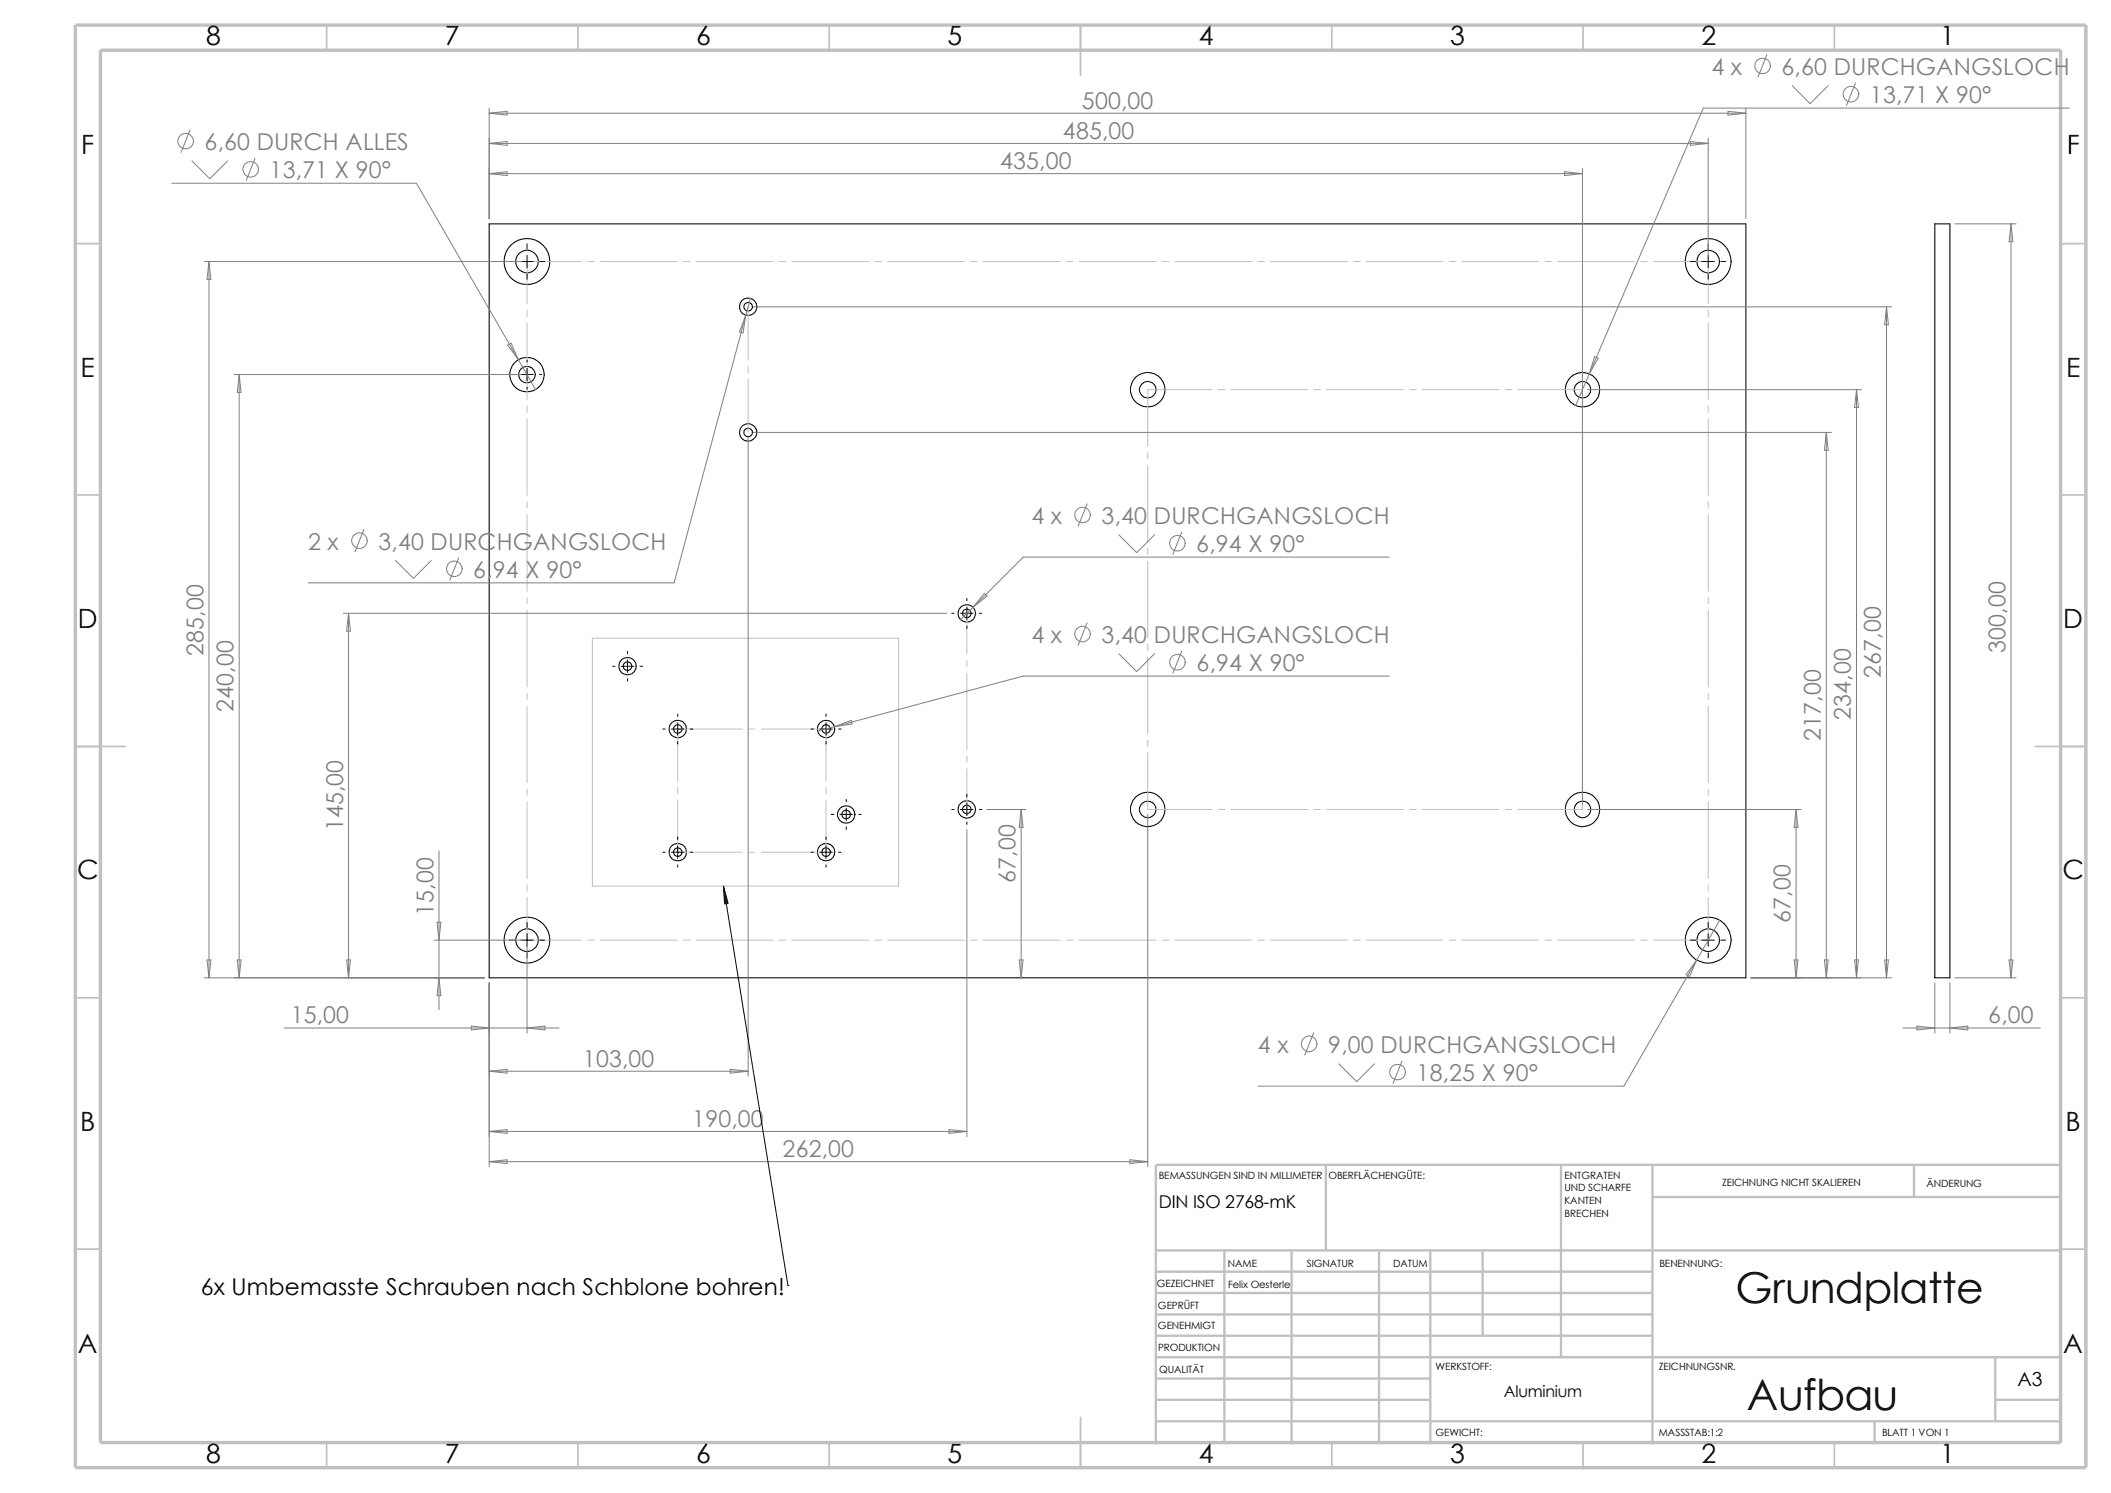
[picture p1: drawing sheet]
<svg xmlns="http://www.w3.org/2000/svg" width="420mm" height="297mm" viewBox="0 0 420 297" stroke-linecap="round" stroke-linejoin="round" font-family="sans-serif">
<g fill="none" stroke="#c0c0c0" stroke-width=".34">
<path d="M65 5v5M115 5v5M165 5v5M215 5v10M265 5v5M315 5v5M365 5v5M15 48.5h5M410 48.5h5M15 98.5h5M410 98.5h5M15 148.5h10"/>
<path d="M405 148.5h10M15 198.5h5M410 198.5h5M15 248.5h5M410 248.5h5M65 287v5M115 287v5M165 287v5M215 282v10M265 287v5M315 287v5M365 287v5"/>
</g>
<g fill="none" stroke="#c0c0c0" stroke-width=".47">
<path d="M263.8 231.7v17.1M310.6 231.7v38.3M328.8 231.7v55.3M328.8 238.1h81.2M380.8 231.7v6.4M410 231.7h-180v55.3M230 248.8h180M230 257.2h98.8M230 253h98.8M243.6 248.8v38.2M257 248.8v38.2M274.4 248.8v38.2"/>
<path d="M284.6 248.8v38.2M295 248.8v16.9M230 265.7h98.8M230 261.5h98.8M230 278.5h54.6M230 274.2h54.6M230 270h180M397 278.5h13M397 270v12.7M230 282.7h180M373 282.7v4.3"/>
</g>
<path d="M15 5h400v287h-400zM20 10h390v277h-390z" fill="none" stroke="#c0c0c0" stroke-width=".68" stroke-linecap="butt"/>
<g fill="none" stroke="#000" stroke-width=".21">
<path d="M97.3 44.5h250v150h-250zM384.9 44.5h3v150h-3z"/>
<circle cx="104.8" cy="52" r="4.6"/>
<circle cx="104.9" cy="52" r="2.24"/>
<circle cx="339.8" cy="52" r="4.6"/>
<circle cx="339.9" cy="52" r="2.24"/>
<circle cx="104.8" cy="74.5" r="3.4"/>
<circle cx="104.9" cy="74.5" r="1.65"/>
<circle cx="148.8" cy="61" r="1.74"/>
<circle cx="148.8" cy="61" r=".85"/>
<circle cx="228.3" cy="77.5" r="3.4"/>
<circle cx="228.4" cy="77.5" r="1.64"/>
<circle cx="314.8" cy="77.5" r="3.4"/>
<circle cx="314.8" cy="77.5" r="1.64"/>
<circle cx="148.8" cy="86" r="1.73"/>
<circle cx="148.9" cy="86" r=".84"/>
<circle cx="124.8" cy="132.5" r=".85"/>
<circle cx="124.8" cy="132.5" r="1.74"/>
<circle cx="192.3" cy="122" r=".86"/>
<circle cx="192.4" cy="122" r="1.74"/>
<circle cx="134.8" cy="145" r="1.74"/>
<circle cx="134.8" cy="145" r=".85"/>
<circle cx="164.3" cy="145" r=".85"/>
<circle cx="164.3" cy="145" r="1.74"/>
<circle cx="134.8" cy="169.5" r="1.74"/>
<circle cx="134.8" cy="169.5" r=".85"/>
<circle cx="164.3" cy="169.5" r=".85"/>
<circle cx="164.3" cy="169.5" r="1.74"/>
<circle cx="168.3" cy="162" r=".86"/>
<circle cx="168.4" cy="162" r="1.74"/>
<circle cx="192.3" cy="161" r=".86"/>
<circle cx="192.4" cy="161" r="1.74"/>
<circle cx="228.3" cy="161" r="3.4"/>
<circle cx="228.4" cy="161" r="1.64"/>
<circle cx="314.8" cy="161" r="3.4"/>
<circle cx="314.8" cy="161" r="1.64"/>
<circle cx="104.8" cy="187" r="4.6"/>
<circle cx="104.9" cy="187" r="2.24"/>
<circle cx="339.8" cy="187" r="4.6"/>
<circle cx="339.9" cy="187" r="2.24"/>
</g>
<g fill="none" stroke="#c0c0c0" stroke-width=".2">
<path d="M115.7 52h-10.8v8.5M116.9 52h1.3M119.5 52h15.2M136 52h1.2M138.5 52h15.3M155 52h1.3M157.6 52h15.2M174.1 52h1.2M176.6 52h15.3M193.1 52h1.3M195.7 52h15.2M212.2 52h1.2"/>
<path d="M214.7 52h15.3M231.2 52h1.3M233.8 52h15.2M250.3 52h1.2M252.8 52h15.3M269.3 52h1.3M271.9 52h15.2M288.4 52h1.2M290.9 52h15.3M307.4 52h1.3M310 52h15.2M326.5 52h1.2"/>
<path d="M329 52h10.9v8.5M104.9 61.7v1.3M104.9 64.3v15.2M148.8 61v10.6M148.8 72.9v1.3M148.8 75.4v10.6M241.1 77.5h-12.8v11.3M242.4 77.5h1.2M244.9 77.5h15.2M261.4 77.5h1.3M263.9 77.5h15.3M280.5 77.5h1.2"/>
<path d="M283 77.5h15.2M299.5 77.5h1.3M302 77.5h12.8v11.3M339.9 61.7v1.3M339.9 64.3v15.2M104.9 80.8v1.2M104.9 83.3v15.3M104.9 99.8v1.3M228.3 90v1.3M228.3 92.6v15.2M314.8 90v1.3M314.8 92.6v15.2"/>
<path d="M339.9 80.8v1.2M339.9 83.3v15.3M339.9 99.8v1.3M104.9 102.4v15.2M104.9 118.9v1.2M228.3 109.1v1.3M228.3 111.6v15.3M314.8 109.1v1.3M314.8 111.6v15.3M339.9 102.4v15.2M339.9 118.9v1.2M104.9 121.4v15.3"/>
<path d="M104.9 137.9v1.3M117.9 127h60.9v49.3h-60.9zM192.4 122v8.1M192.4 131.4v1.2M192.4 133.9v15.2M228.3 128.1v1.3M228.3 130.7v15.2M314.8 128.1v1.3M314.8 130.7v15.2M339.9 121.4v15.3M339.9 137.9v1.3M104.9 140.5v15.2"/>
<path d="M104.9 157v1.2M104.9 159.5v15.3M134.8 156.6v1.3M134.8 159.2v10.3h12.9M147.7 145h-12.9v10.4M148.9 145h1.3M151.5 145h12.8v10.4M164.3 159.2v10.3h-12.8M164.3 156.6v1.3M192.4 150.4v1.3M192.4 153v8M228.3 147.2v1.3"/>
<path d="M228.3 149.7v11.3h12.8M314.8 149.7v11.3h-12.8M314.8 147.2v1.3M339.9 140.5v15.2M339.9 157v1.2M339.9 159.5v15.3M104.9 176v1.3M104.9 178.6v8.4h10.8M148.9 169.5h1.3M242.4 161h1.2M244.9 161h15.2M261.4 161h1.3"/>
<path d="M263.9 161h15.3M280.5 161h1.2M283 161h15.2M299.5 161h1.3M339.9 178.6v8.4h-10.9M339.9 176v1.3M116.9 187h1.3M119.5 187h15.2M136 187h1.2M138.5 187h15.3M155 187h1.3M157.6 187h15.2"/>
<path d="M174.1 187h1.2M176.6 187h15.3M193.1 187h1.3M195.7 187h15.2M212.2 187h1.2M214.7 187h15.3M231.2 187h1.3M233.8 187h15.2M250.3 187h1.2M252.8 187h15.3M269.3 187h1.3M271.9 187h15.2"/>
<path d="M288.4 187h1.2M290.9 187h15.3M307.4 187h1.3M310 187h15.2M326.5 187h1.2"/>
</g>
<g fill="none" stroke="#000" stroke-width=".2">
<path d="M101.3 52h1.1M103.6 52h2.5M104.9 48.5v1M104.9 50.8v2.5M104.9 54.5v1M107.4 52h.9M336.3 52h1.1M338.6 52h2.5M339.9 48.5v1M339.9 50.8v2.5M339.9 54.5v1M342.3 52h1"/>
<path d="M101.9 74.5h.5M103.6 74.5h2.5M104.9 71.6v.4M104.9 73.3v2.5M104.9 77v.4M107.4 74.5h.3M192.4 119v.5M121.9 132.5h.4M123.6 132.5h2.5M124.8 129.5v.5M124.8 131.3v2.5M124.8 135v.5"/>
<path d="M127.3 132.5h.5M189.4 122h.4M191.1 122h2.5M192.4 120.8v2.5M192.4 124.5v.5M194.9 122h.4M131.9 145h.4M133.6 145h2.5M134.8 142v.5M134.8 143.8v2.5M134.8 147.5v.5M137.3 145h.5"/>
<path d="M161.4 145h.4M163.1 145h2.5M164.3 142v.5M164.3 143.8v2.5M164.3 147.5v.5M166.8 145h.5M168.4 159v.5M192.4 158v.5M192.4 159.8v2.5M131.9 169.5h.4M133.6 169.5h2.5M134.8 166.5v.5"/>
<path d="M134.8 168.3v2.5M134.8 172v.5M137.3 169.5h.5M143.9 176.3l12.9 79.4M161.4 169.5h.4M163.1 169.5h2.5M164.3 166.5v.5M164.3 168.3v2.5M164.3 172v.5M165.4 162h.5M166.8 169.5h.5M167.1 162h2.5"/>
<path d="M168.4 160.8v2.5M168.4 164.5v.5M170.9 162h.4M189.4 161h.4M191.1 161h2.5M192.4 163.5v.5M194.9 161h.4M101.3 187h1.1M103.6 187h2.5M104.9 183.5v1M104.9 185.8v2.5M104.9 189.5v1"/>
<path d="M107.4 187h.9M336.3 187h1.1M338.6 187h2.5M339.9 183.5v1M339.9 185.8v2.5M339.9 189.5v1M342.3 187h1M156.8 255.7h.1"/>
</g>
<g fill="none" stroke="#808080" stroke-width=".2">
<path d="M351.5 10.9l-1.7 4.4M356.6 17.1l3.5 3.5 3.6-3.5M369.1 16.5l-1.7 4.5M34.2 36.4h48.6l23.8 41.1M37.8 25.9l-1.8 4.4M38.2 32l3.5 3.6 3.6-3.6M50.8 31.5l-1.8 4.4M97.3 34.5h217.5M97.3 22.5l3.6-.4v.8zM97.3 28.5l3.6-.3v.7zM97.3 34.5l3.6-.3v.7zM97.3 21.5v22"/>
<path d="M97.3 22.5h250M97.3 28.5h242.6M311.3 34.2l3.5 .3-3.5 .4zM314.8 33.5v126.5M336.3 28.2l3.6 .3-3.6 .4zM339.9 27.5v23.5M343.8 22.1l3.5 .4-3.5 .4zM347.3 21.5v22M411.7 21.5h-72.8l-25.4 59.2M40.6 52h63.2M41.6 52v142.5M41.6 52l.4 3.6h-.8z"/>
<path d="M149.3 59.4l-.9 3.3M388.9 44.5h12.2M400.1 44.5v150M400.1 44.5l.4 3.6h-.8zM46.6 74.5h57.2M47.6 74.5v120M47.6 74.5l.4 3.6h-.8zM101 68.7l.7-.4 1.4 3.2zM148.4 62.7l-.6 3.6-.7-.3zM148.4 62.7l-14.3 53.3h-72.8M149.9 61h226.4M315.8 77.5h54.5"/>
<path d="M317.2 71l.8 .2-1.8 3.2zM369.4 77.5v117M369.4 77.5l.3 3.6h-.7zM375.3 61l.4 3.6h-.8zM375.3 61v133.5M148.8 87v127.1M149.9 86h214.5M363.3 86l.4 3.6h-.7zM363.3 86v108.5M72.4 105.3l-1.8 4.5M78.7 111.5l3.6 3.6 3.5-3.6M91.3 111l-1.8 4.4"/>
<path d="M195.8 118l.6 .6-2.8 2.2zM216.3 100.2l-1.8 4.5M222.6 106.4l3.5 3.5 3.6-3.5M235.1 105.8l-1.8 4.5M276.4 110.8h-72.8l-10 10M68.3 122h120M69.3 122l.4 3.6h-.7zM69.3 122v72.5M193.6 120.8l-2.5 2.4M216.3 123.9l-1.8 4.5M222.6 130l3.5 3.6 3.6-3.6M235.1 129.5l-1.8 4.4"/>
<path d="M276.4 134.5h-72.8l-40.9 11M166 144.6l3.4-1.3 .1 .7zM87.3 169.2v31.7M192.4 165v61.1M196.3 161h7.8M203.2 161l.3 3.6h-.7zM203.2 161v33.5M228.3 162v70.1M315.8 161h42.6M357.3 161l.4 3.6h-.7zM357.3 161v33.5M40.6 194.5h55.8"/>
<path d="M41.2 191h.8l-.4 3.5zM47.2 191h.8l-.4 3.5zM69 191h.7l-.4 3.5zM86.4 187h17.4M87 183.5h.7l-.4 3.5zM87.3 194.5l.4 3.6h-.7zM97.3 195.5v36.6M104.9 188v17.5M202.8 191h.7l-.3 3.5zM337.6 191l-14.5 25.1h-72.8M337.6 191l-1.5 3.3-.7-.4zM342.1 183.1l-4.5 7.9"/>
<path d="M348.4 194.5h27.9M357 191h.7l-.4 3.5zM363 191h.7l-.4 3.5zM369 191h.7l-.3 3.5zM374.9 191h.8l-.4 3.5zM384.9 195.5v10M387.9 195.5v10M388.9 194.5h12.2M399.7 191h.8l-.4 3.5zM56.6 204.5h54.6M93.8 204.1l3.5 .4-3.5 .4zM97.3 213.1l3.6-.4v.8z"/>
<path d="M97.3 213.1h51.5M104.9 204.5l3.5-.4v.8zM145.3 212.7l3.5 .4-3.5 .4zM261.4 205.4l-1.8 4.5M266.4 211.6l3.5 3.6 3.6-3.6M278.9 211.1l-1.7 4.4M378.6 204.5h27.3M381.4 204.1l3.5 .4-3.5 .4zM387.9 204.5l3.6-.4v.8zM97.3 225.1l3.6-.4v.8zM97.3 231.1l3.6-.4v.8zM97.3 225.1h95.1"/>
<path d="M97.3 231.1h131M188.8 224.7l3.6 .4-3.6 .4zM224.8 230.7l3.5 .4-3.5 .4z"/>
<circle cx="350.7" cy="13.1" r="1.56"/>
<circle cx="368.3" cy="18.7" r="1.56"/>
<circle cx="36.9" cy="28.1" r="1.56"/>
<circle cx="49.9" cy="33.7" r="1.56"/>
<circle cx="71.5" cy="107.5" r="1.55"/>
<circle cx="90.4" cy="113.2" r="1.56"/>
<circle cx="215.4" cy="102.4" r="1.56"/>
<circle cx="234.2" cy="108.1" r="1.56"/>
<circle cx="215.4" cy="126.1" r="1.55"/>
<circle cx="234.2" cy="131.7" r="1.56"/>
<circle cx="260.5" cy="207.7" r="1.55"/>
<circle cx="278.1" cy="213.3" r="1.56"/>
</g>
<path d="M143.9 176.3l1 3.4-.8 .1z" fill="#000" stroke="#000" stroke-width=".2"/>
<g font-size="8.5">
<text x="345.3" y="259.2">Grundplatte</text>
<text x="347.5" y="280.6">Aufbau</text>
</g>
<g font-size="5.3">
<text x="41" y="9">8</text>
<text x="88.5" y="9">7</text>
<text x="138.5" y="9">6</text>
<text x="188.5" y="9">5</text>
<text x="238.5" y="9">4</text>
<text x="288.5" y="9">3</text>
<text x="338.5" y="9">2</text>
<text x="386" y="9">1</text>
<text x="16.2" y="30.7">F</text>
<text x="411.2" y="30.7">F</text>
<text x="16" y="75">E</text>
<text x="411" y="75">E</text>
<text x="15.5" y="125">D</text>
<text x="410.5" y="125">D</text>
<text x="15.3" y="175">C</text>
<text x="410.3" y="175">C</text>
<text x="16" y="225">B</text>
<text x="411" y="225">B</text>
<text x="15.5" y="269.2">A</text>
<text x="410.5" y="269.2">A</text>
<text x="41" y="291">8</text>
<text x="88.5" y="291">7</text>
<text x="138.5" y="291">6</text>
<text x="188.5" y="291">5</text>
<text x="238.5" y="291">4</text>
<text x="288.5" y="291">3</text>
<text x="338.5" y="291">2</text>
<text x="386" y="291">1</text>
</g>
<g font-size="4.6" fill="#808080">
<text x="340.5" y="14.9">4 x</text>
<text x="354.4" y="14.9">6,60 DURCHGANGSLOCH</text>
<text x="215.2" y="21.6">500,00</text>
<text x="372" y="20.5">13,71 X 90°</text>
<text x="40.7" y="29.9">6,60 DURCH ALLES</text>
<text x="211.5" y="27.6">485,00</text>
<text x="53.6" y="35.5">13,71 X 90°</text>
<text x="199" y="33.6">435,00</text>
<text x="205.2" y="104.3">4 x</text>
<text x="219.2" y="104.3">3,40 DURCHGANGSLOCH</text>
<text x="61.3" y="109.3">2 x</text>
<text x="75.3" y="109.3">3,40 DURCHGANGSLOCH</text>
<text x="238" y="109.9">6,94 X 90°</text>
<text x="94.2" y="114.9">6,94 X 90°</text>
<text x="40.5" y="130.4" transform="rotate(-90 40.5 130.4)">285,00</text>
<text x="205.2" y="127.9">4 x</text>
<text x="219.2" y="127.9">3,40 DURCHGANGSLOCH</text>
<text x="399" y="129.9" transform="rotate(-90 399 129.9)">300,00</text>
<text x="238" y="133.5">6,94 X 90°</text>
<text x="374.2" y="134.9" transform="rotate(-90 374.2 134.9)">267,00</text>
<text x="46.5" y="141.6" transform="rotate(-90 46.5 141.6)">240,00</text>
<text x="368.3" y="143.1" transform="rotate(-90 368.3 143.1)">234,00</text>
<text x="362.2" y="147.4" transform="rotate(-90 362.2 147.4)">217,00</text>
<text x="68.2" y="165.4" transform="rotate(-90 68.2 165.4)">145,00</text>
<text x="202.1" y="175.6" transform="rotate(-90 202.1 175.6)">67,00</text>
<text x="86.2" y="182.2" transform="rotate(-90 86.2 182.2)">15,00</text>
<text x="356.2" y="183.6" transform="rotate(-90 356.2 183.6)">67,00</text>
<text x="57.8" y="203.6">15,00</text>
<text x="395.6" y="203.6">6,00</text>
<text x="250.3" y="209.5">4 x</text>
<text x="264.3" y="209.5">9,00 DURCHGANGSLOCH</text>
<text x="116" y="212.2">103,00</text>
<text x="281.8" y="215.1">18,25 X 90°</text>
<text x="137.7" y="224.2">190,00</text>
<text x="155.7" y="230.2">262,00</text>
</g>
<text font-size="4.6" x="40" y="257.6">6x Umbemasste Schrauben nach Schblone bohren!</text>
<text font-size="3.9" x="401.4" y="275.6">A3</text>
<text font-size="3.5" x="230.5" y="240.3">DIN ISO 2768-mK</text>
<text font-size="3.2" x="299.2" y="277.9">Aluminium</text>
<g font-size="2">
<text x="230.5" y="234.6">BEMASSUNGEN SIND IN MILLIMETER</text>
<text x="264.3" y="234.6">OBERFLÄCHENGÜTE:</text>
<text x="311.3" y="239.5">KANTEN</text>
<text x="311.3" y="234.5">ENTGRATEN</text>
<text x="311.3" y="237">UND SCHARFE</text>
<text x="342.6" y="236">ZEICHNUNG NICHT SKALIEREN</text>
<text x="383.3" y="236.2">ÄNDERUNG</text>
<text x="311.3" y="242">BRECHEN</text>
<text x="260" y="252">SIGNATUR</text>
<text x="277.2" y="252">DATUM</text>
<text x="330.2" y="252">BENENNUNG:</text>
<text x="230.2" y="256.1">GEZEICHNET</text>
<text x="244.3" y="252.1">NAME</text>
<text x="244.3" y="256.2">Felix Oesterle</text>
<text x="230.4" y="260.4">GEPRÜFT</text>
<text x="230.4" y="264.5">GENEHMIGT</text>
<text x="230.4" y="268.8">PRODUKTION</text>
<text x="230.6" y="273.2">QUALITÄT</text>
<text x="285.6" y="272.5">WERKSTOFF:</text>
<text x="330" y="272.5">ZEICHNUNGSNR.</text>
<text x="285.6" y="285.6">GEWICHT:</text>
<text x="330" y="285.6">MASSSTAB:1:2</text>
<text x="374.4" y="285.6">BLATT 1 VON 1</text>
</g>
</svg>
